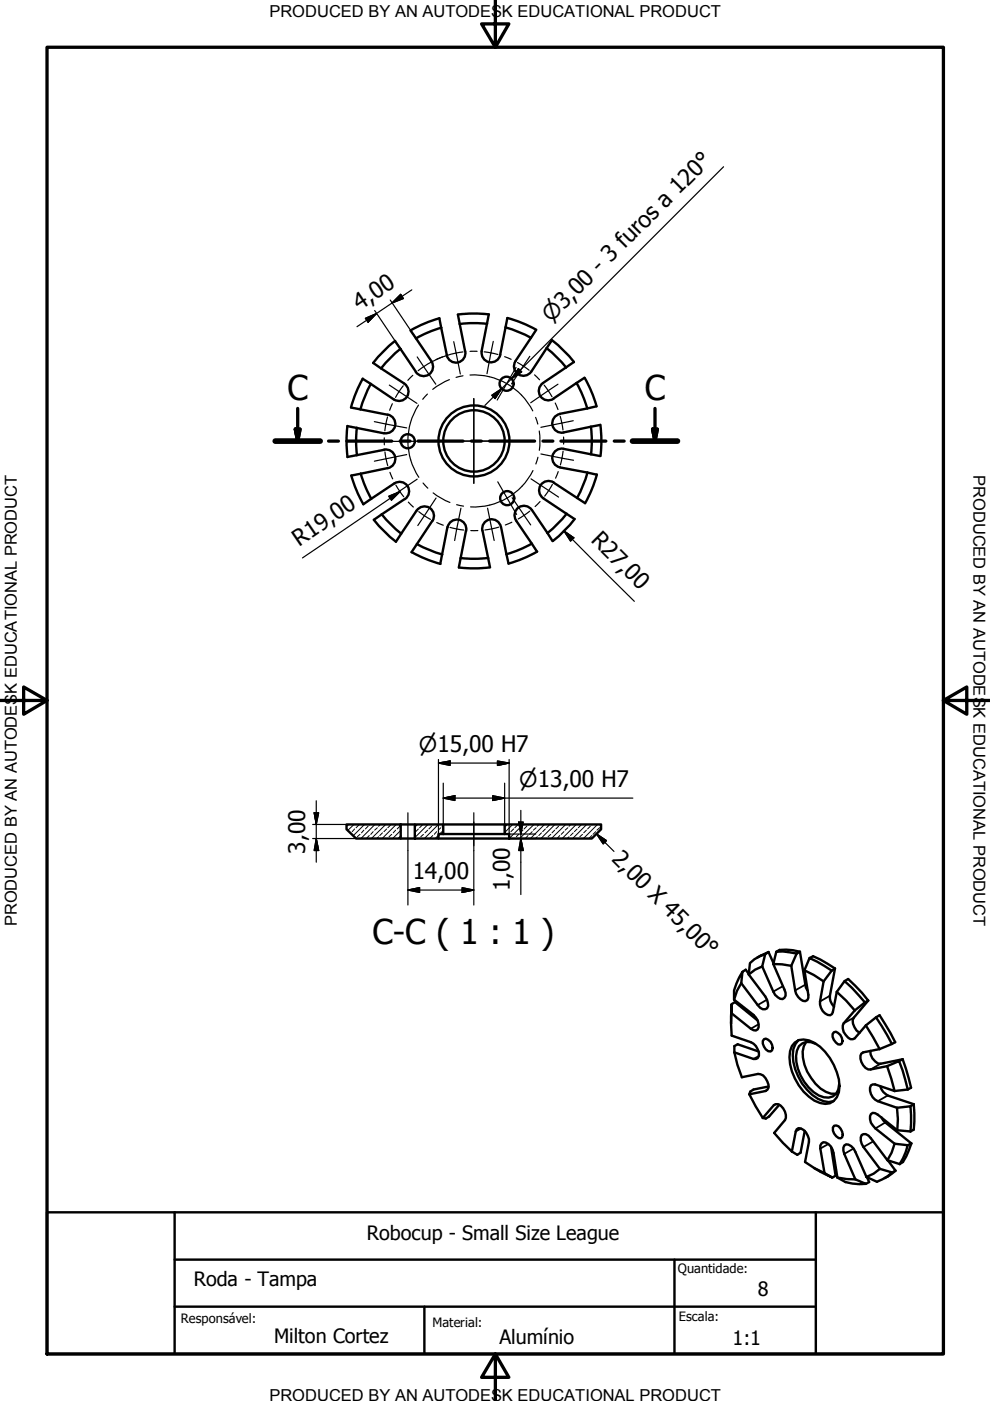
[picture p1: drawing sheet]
<svg xmlns="http://www.w3.org/2000/svg" width="210mm" height="297mm" viewBox="0 0 210 297" stroke-linecap="round" stroke-linejoin="round" font-family="sans-serif">
<!-- layer: Visible (ISO) -->
<g fill="none" stroke="#000" stroke-width=".51">
<path d="M83.8 72.3l1.1 1.7M83.8 72.3a27 27 0 0 0-4.7 4.6l6.6 4.4M84.9 74l3.3 4.9M84.9 74a25 25 0 0 0-4.1 4.1M87.1 70.1l1.1 1.6M88.2 71.7l3.3 4.9a2 2 0 0 1-.6 2.8 2 2 0 0 1-2.7-.5M93.2 67.5l1.5 7.8M93.2 67.5a27 27 0 0 0-6.1 2.5M93.6 69.5a25 25 0 0 0-5.4 2.2M97.1 66.7l.4 2M97.5 68.7l1.1 5.8M98.6 74.5a2 2 0 0 1-1.5 2.3 2 2 0 0 1-2.4-1.5"/>
<path d="M103.3 68.6l-1.2 5.9M103.3 68.7a25 25 0 0 0-5.8 0M103.6 66.7l-.3 1.9M103.7 66.7a27 27 0 0 0-6.6 0M107.2 69.4a25 25 0 0 1 5.4 2.2M107.6 67.4l-1.5 7.8a2 2 0 0 1-2.4 1.6 2 2 0 0 1-1.6-2.4M107.6 67.4a27 27 0 0 1 6.1 2.5M112.6 71.6l-3.3 5a2 2 0 0 0 .6 2.7 2 2 0 0 0 2.7-.5l4.4-6.7a27.2 27.2 0 0 1 4.7 4.7M113.7 70l-1.1 1.6M115.9 73.8a25 25 0 0 1 4.1 4.1M120 77.9l-4.9 3.3a2 2 0 0 0-.5 2.8 2 2 0 0 0 2.8 .5M121.7 76.8l-1.7 1.1"/>
<path d="M75.7 90.7a25 25 0 0 0 0 5.8M78.6 81.4l-1.7-1.1a27 27 0 0 0-2.5 6.1l7.8 1.5M78.6 81.4a25 25 0 0 0-2.2 5.4M81.4 95.3a2 2 0 0 1 2.4 1.6 2 2 0 0 1-1.6 2.4M82.2 87.9a2 2 0 0 1 1.6 2.4 2 2 0 0 1-2.4 1.5l-7.7-1.5a26.6 26.6 0 0 0 0 6.6l7.8-1.5M82.2 99.2l-7.7 1.6a27 27 0 0 0 2.5 6.1l6.6-4.4M85.7 81.3a2 2 0 0 1 .6 2.8 2 2 0 0 1-2.8 .6l-4.9-3.3M118.7 87.8a2 2 0 0 0-1.6 2.3 2 2 0 0 0 2.4 1.6M118.7 99.1l7.8 1.5M119.5 95.1a2 2 0 0 0-2.4 1.6 2 2 0 0 0 1.6 2.4M119.5 95.2l7.8 1.5M122.2 81.2l-4.9 3.3"/>
<path d="M122.3 81.2a25 25 0 0 1 2.2 5.4M123.9 80.1l-1.7 1.1M123.9 80.1a27 27 0 0 1 2.6 6.1M125.3 90.5l2-.4a27 27 0 0 1 0 6.6M125.3 90.5l-5.8 1.2M125.3 90.5a25 25 0 0 1 0 5.8M126.4 86.2l-7.7 1.5M76.5 100.4a25 25 0 0 0 2.2 5.4M81 109.1a25 25 0 0 0 4.1 4.1M83.6 102.5a2 2 0 0 1 2.8 .5 2 2 0 0 1-.5 2.8l-6.7 4.4a28.4 28.4 0 0 0 4.7 4.7l4.4-6.6M87.3 117.1a27 27 0 0 0 6.1 2.5M88.3 108.3a2 2 0 0 1 2.8-.6 2 2 0 0 1 .6 2.8"/>
<path d="M88.4 115.4l-1.2 1.7M88.4 115.4a25 25 0 0 0 5.4 2.2M91.6 110.5l-3.2 4.9M94.9 111.7l-1.6 7.9M94.9 111.8a2 2 0 0 1 2.4-1.6 2 2 0 0 1 1.5 2.3M98.8 112.5l-1.5 7.8M102.3 112.5l1.6 7.8a27 27 0 0 1-6.6 0M103.5 118.3a25 25 0 0 1-5.8 0M106.2 111.7a2 2 0 0 0-2.4-1.6 2 2 0 0 0-1.5 2.4M106.2 111.7l1.2 5.8M109.4 110.3l4.5 6.7M112.8 108.1a2 2 0 0 0-2.8-.5 2 2 0 0 0-.6 2.8"/>
<path d="M112.8 115.3a25 25 0 0 1-5.4 2.2M112.8 108.1l3.3 4.9M113.9 116.9a27 27 0 0 1-6.1 2.6l-.4-2M116.1 113l1.1 1.7M117.4 102.3a2 2 0 0 0-2.8 .6 2 2 0 0 0 .6 2.7l4.9 3.4M117.4 102.3l6.6 4.4M120.1 109l1.7 1M120.2 108.9a25 25 0 0 1-4.1 4.1M121.8 110a27 27 0 0 1-4.6 4.7M124.6 100.2a25 25 0 0 1-2.2 5.4M126.6 100.6a27 27 0 0 1-2.5 6.1M73.5 174.8h11.5v3h-9.5l-2-2z"/>
<path d="M85 177.8h2.9M85 174.8h2.9M87.9 174.8h6.1v2h-1v1h-5.1zM93 177.8h14.9M94 176.8h13M94 174.8h13M107 174.8h20.4v1l-1.9 2h-17.6v-1h-.9zM155.8 212.5l4.8 3.8M158.1 205.6l.6 .9M158.7 206.6l1.4-1 1.5-.7 2.4 5.3a2.44 2.44 0 0 0 1.9 1.6 1.29 1.29 0 0 0 .4-2l-2.3-5.4 1.8 .1 2 .3 .8 5.2a2.72 2.72 0 0 0 2.2 2.3l.4-.3 .2-.4v-.7l-.8-5.2 2 1 2 1.4-.7 4.2a2.57 2.57 0 0 0 2.1 3l.4-.3 .2-.4 .8-4.3 2 1.8 1.8 2.1-2.3 2.8a2.65 2.65 0 0 0 1.4 3.3h.5l.4-.2 2.4-2.7 2.9 5-3.5 .7a1.4 1.4 0 0 0-.4 2.1 2.03 2.03 0 0 0 2 1.5l3.5-.7 1.6 5.3-4.2-1.4h-.5a1.4 1.4 0 0 0-.3 2.1l.3 .6 1.1 .9 4.1 1.4 .2 2.4-.2 2.3-4.1-3.3-.6-.3h-.5a1.45 1.45 0 0 0-.3 2l.9 1.3 4.1 3.2-.7 1.9-.8 1.6-3.5-4.7a1.33 1.33 0 0 0-2-.6 2.44 2.44 0 0 0 .4 2.5l3.5 4.6-1.4 1-1.5 .7-2.3-5.3a2.25 2.25 0 0 0-2-1.6 1.4 1.4 0 0 0-.4 2.1l2.4 5.3h-1.9l-2-.3-.8-5.2a2.53 2.53 0 0 0-2.1-2.3l-.4 .2-.3 .5v.6l.9 5.2-2.1-1-2-1.3 .8-4.3a2.67 2.67 0 0 0-2.2-2.9l-.4 .2-.2 .5-.8 4.2-1.9-1.8-1.9-2.1 2.3-2.7a2.71 2.71 0 0 0-1.4-3.4h-.5l-.4 .2-2.4 2.7-2.8-5 3.4-.7a1.29 1.29 0 0 0 .4-2 2.03 2.03 0 0 0-2-1.6l-3.4 .7-1-2.7-.6-2.6 4.1 1.4h.5a1.29 1.29 0 0 0 .4-2l-.4-.7-1.1-.8-4.1-1.4v-4.8l4.1 3.3 .6 .3 .5 .1a1.45 1.45 0 0 0 .4-2.1l-.9-1.2-4.2-3.3 .7-1.9 .9-1.5 3.5 4.6a1.33 1.33 0 0 0 1.9 .7 2.44 2.44 0 0 0-.4-2.5zM161.3 202.6l1.6-.7 1.1 2.4M165.3 201.4l2.8 .1 1.5 .3 1.2 7 .4 1.2"/>
<path d="M172.4 202.7l1.5 .7 3.1 1.9-1 5.8a2.87 2.87 0 0 0 .8 2.4M176.8 218.9l.4-.2a2.02 2.02 0 0 1 1.3 2.5l-.3 .3a2.01 2.01 0 0 1-1.7-2.2zM179.8 207.6l3 2.9 1.3 1.6-3.1 3.7a2.49 2.49 0 0 0 1.2 3.2M186.5 215.3l3.3 5.7M156.4 221.4l4.4 1.5M162 220.3l.4-.1a1.98 1.98 0 0 1 1.3 2.5l-.3 .2a1.9 1.9 0 0 1-1.7-2.2zM162.9 230.4l-3.1 .6M165.2 234.2l-2.1 2.5M168.5 221a3.5 3.5 0 0 1 4.2 .1 11.8 11.8 0 0 1 5.3 9.2 3.3 3.3 0 0 1-3.1 3.7 8.8 8.8 0 0 1-6.4-5.4 8.4 8.4 0 0 1-.6-6.8zM170.6 239.8l-.9 4.6M170.9 220.9a5.1 5.1 0 0 0-.3 4.8 9 9 0 0 0 5.6 6.2h1M173 221.3a2.71 2.71 0 0 0-2.9-.1 2.71 2.71 0 0 0-1.3 2.7 9.9 9.9 0 0 0 4.8 8.4 2.74 2.74 0 0 0 4.1-1.3l.2-1.1"/>
<path d="M176.8 238.7a1.42 1.42 0 0 1 1.8 1.3l.1 .6-.1 .5-.4 .2a2.02 2.02 0 0 1-1.6-2.2zM184.5 222.8a3 3 0 0 0 1.6 2.7h.6l4.7-.9 1.8 6M186.6 230.3a3.2 3.2 0 0 0 1.6 2l5.5 1.8 .2 1.9-.2 3.5M186.9 236.9l.8 1.1 5.5 4.4-1 2.8-.7 1.2M176.2 243.2l1 6.1M183.8 249.6l.5 1M188.3 246l1.6 2.2-1.6 1.2"/>
<circle cx="86.5" cy="93.6" r="1.49"/>
<circle cx="100.5" cy="93.5" r="7.5"/>
<circle cx="100.5" cy="93.5" r="6.5"/>
<circle cx="107.4" cy="81.4" r="1.49"/>
<circle cx="107.5" cy="105.6" r="1.49"/>
</g>
<!-- layer: Visible Narrow (ISO) -->
<g fill="none" stroke="#000" stroke-width=".38">
<path d="M160.8 217.2l-1.6 .9M162.6 211.9l-1.9 1.2M166 209.1l-2 1.1M170.8 208.8l-2.2 1.2M176 211.1l-2.1 1.2M181 215.8l-2.1 1.2M160.9 223.9l-1.1 .6M162.7 231.1l-.4 .2M164.5 234.1l-.4 .2M169.9 239.3l-1.2 .6M186.7 225.5l-2.1 1.2M187.7 238l-2.1 1.3"/>
<path d="M188.2 232.3l-2.1 1.2M175.6 242.6l-1.7 .9M181 243.5l-2 1.2M185.2 242l-2.1 1.2"/>
</g>
<g fill="none" stroke="#000" stroke-width=".51">
<path d="M155.1 214.8v-1.9l-.1 4.1M155.8 212.5l-.7 .4M157.2 208.5l.2-2.5-.7 1.2-1.1 2.8v1.9M158.1 205.6l-.7 .4M161.3 202.6l-.7 .4M161.6 204.9l.6-2.6-2.2 1.1-1 .8-.3 2.4M162.9 201.9l-.7 .4M165.3 201.4l-.7 .4M168.9 202.2l-2.9-.5-1.4 .1-.6 2.6M168.9 202.2l-1.1 2.6M169.6 201.8l-.7 .4M170.6 205.7l1-2.6 1.6 .8 3.1 1.9"/>
<path d="M172.4 202.7l-.8 .4M176.3 205.8l-1.7 2.3M177 205.3l-.7 .5M177.4 210.3l1.7-2.3 1.5 1.4 2.8 3.1M179.8 207.6l-.7 .4M183.4 212.5l-2.2 1.7M183.6 217.4l2.1-1.7 3.4 5.6M184.1 212.1l-.7 .4M186.5 215.3l-.8 .4M156.4 221.4l-.7 .4v1.3M159.8 231l-.7 .4-.2 .6M163.1 236.7l-.7 .5-.7-.2"/>
<path d="M169.3 220.5a4.8 4.8 0 0 0-1.1 4.7 10.9 10.9 0 0 0 6.4 8.3l1.1 .2 1-.2M188.1 226l2.5-1 .8 2 1.1 4M189.1 221.3l-2.6 1.1M189.8 221l-.7 .3M190.2 234.9l2.8-.3 .2 1.8-.2 3.5M190.2 239.6l2.8 .3M191.4 224.6l-.8 .4M192.5 231l-2.8 .3M193.2 230.6l-.7 .4M193.7 239.5l-.7 .4M193.7 234.1l-.7 .5M167.9 244.1l1.1 .7 .7-.4"/>
<path d="M172.6 247.6l3.9 2.1-1.7-1M177.2 249.3l-.7 .4M177.5 249.7a8.8 8.8 0 0 0 6.1 1.3l-2.2-1M184.3 250.6l-.7 .4M186.6 247.8l2.6 .8-1 .8-2.3 1.2-2.2-1.1M188.2 246l2.6 .8M188.3 249.4l-.7 .4M189.7 242.5l2.8 .3-1 2.8-.7 1.2M189.9 248.2l-.7 .4M191.5 246.4l-.7 .4M193.2 242.4l-.7 .4"/>
</g>
<!-- layer: Section Line (ISO) -->
<g fill="none" stroke="#000" stroke-width=".7">
<path d="M58.4 93.5h9.5M62.6 91h1l-.5 2.5zM63.1 86.6v6.9M69.7 93.5h2.1M73.5 93.5h9.6M84.8 93.5h2.1M88.6 93.5h9.6M99.9 93.5h2.1M103.8 93.5h9.5M115.1 93.5h2.1M118.9 93.5h9.6M130.2 93.5h2.1"/>
<path d="M134.1 93.5h9.5M138.4 91h1l-.5 2.5zM138.9 86.6v6.9"/>
</g>
<path d="M58.4 93.5h9.5M134.1 93.5h9.5" fill="none" stroke="#000" stroke-width="1.2"/>
<path d="M62.6 91l.5 2.5zM62.6 91h1l-.5 2.5zM138.4 91l.5 2.5zM138.4 91h1l-.5 2.5z" fill="#000" stroke="#000" stroke-width=".7"/>
<!-- layer: Border (ISO) -->
<path d="M10 10h190v277.1h-190zM105 0v10l-2.9-4.9h5.8l-2.9 4.9M0 148.5h10l-5-2.8v5.7l5-2.9M200 148.5l5 2.9v-5.7l-5 2.8h10M105 287.1l2.9 4.9h-5.8l2.9-4.9v9.9" fill="none" stroke="#000" stroke-width=".7"/>
<!-- layer: Title (ANSI) -->
<path d="M10 257h190v30.1h-190zM37 257v30.1M173 257v30.1M37 277h136M37 267.1h136M90 277v10.1M143 267.1v20" fill="none" stroke="#000" stroke-width=".51"/>
<!-- layer: Hatch (ISO) -->
<g fill="none" stroke="#000" stroke-width=".21">
<path d="M73.9 174.8l-.4 .4M74.4 176.6h-.1M75.1 174.8l-1.4 1.3M75.2 175.8l-.5 .5M75.5 177.7l-.1 .1M76.1 174.9l-.6 .6M76.3 176.9l-.5 .5M77.2 176l-.6 .6M77.3 174.8l-2.4 2.4M78 175.2l-.5 .6M78.3 177.2l-.6 .5M78.4 174.8l-.1 .1"/>
<path d="M79.1 176.3l-.5 .6M79.5 174.8l-3 3M80 175.5l-.6 .5M80.3 177.4l-.4 .4M80.6 174.8l-.3 .4M81.1 176.6l-.6 .6M81.8 174.8l-3.1 3M82 175.8l-.6 .5M82.2 177.7l-.1 .1M82.8 174.9l-.6 .6M83.1 176.9l-.6 .5M83.9 176l-.5 .6"/>
<path d="M84 174.8l-3 3M84.8 175.2l-.6 .6M85 176.1l-1.8 1.7M85 177.2l-.5 .5M88.5 174.8l-.6 .6M88.7 175.8l-.6 .5M89 177.7l-.1 .1M89.5 174.9l-.5 .6M89.8 176.9l-.6 .5M90.7 176l-.6 .6M90.7 174.8l-2.8 2.8M91.5 175.2l-.6 .6"/>
<path d="M91.8 177.2l-.6 .5M91.9 174.8l-.1 .1M92.6 176.3l-.5 .6M93 177.1l-.7 .7M93 174.8l-3 3M93.5 175.5l-.6 .5M94 176.1l-.8 .7M94 174.9l-.3 .3M107.6 174.8l-.4 .4M108.1 176.6l-.3 .2M108.7 174.8l-1.7 1.7M108.9 175.8l-.6 .5"/>
<path d="M109.2 177.7l-.1 .1M109.7 174.9l-.5 .6M110 176.9l-.5 .5M110.9 176l-.6 .6M110.9 174.8l-3 3M111.7 175.2l-.6 .6M112 177.2l-.6 .5M112.1 174.8l-.1 .1M112.8 176.3l-.5 .6M113.2 174.8l-3 3M113.7 175.5l-.6 .5M113.9 177.4l-.4 .4"/>
<path d="M114.3 174.8l-.4 .4M114.8 176.6l-.6 .6M115.4 174.8l-2.9 3M115.6 175.8l-.5 .5M115.9 177.7l-.1 .1M116.5 174.9l-.6 .6M116.8 176.9l-.6 .5M117.6 176l-.6 .6M117.7 174.8l-3 3M118.4 175.2l-.5 .6M118.7 177.2l-.5 .5M118.8 174.8l-.1 .1"/>
<path d="M119.6 176.3l-.6 .6M120 174.8l-3.1 3M120.4 175.5l-.6 .5M120.6 177.4l-.3 .4M121 174.8l-.4 .4M121.5 176.6l-.5 .6M122.2 174.8l-3 3M122.4 175.8l-.6 .5M122.6 177.7v.1M123.2 174.9l-.6 .6M123.5 176.9l-.6 .5M124.3 176l-.5 .6"/>
<path d="M124.4 174.8l-3 3M125.2 175.2l-.6 .6M125.5 177.2l-.6 .5M125.5 174.8v.1M126.3 176.3l-.6 .6M126.7 174.8l-3 3M127.1 175.5l-.5 .5M127.4 175.1v.1"/>
</g>
<!-- layer: Center Mark (ISO) -->
<g fill="none" stroke="#000" stroke-width=".25">
<path d="M88.5 75.7l3.9 5.8M96.2 72.4l1.4 6.9M104.6 72.4l-1.3 6.8M109.4 77.9l-4 6.9M112.3 75.6l-3.8 5.8M79.4 89.4l6.8 1.3M82.5 81.6l5.9 3.9M86.2 96.4l-6.8 1.4M90.5 93.5l-8 .1M91.4 93.5h18.1M100.5 84.5v18M114.7 96.3l6.9 1.3"/>
<path d="M118.3 81.5l-5.8 3.9M121.5 89.2l-6.8 1.4M88.5 101.6l-5.9 3.9M92.5 105.6l-3.9 5.8M97.7 107.7l-1.3 6.9M103.4 107.7l1.4 6.9M105.5 102.2l4 6.9M108.6 105.5l3.9 5.8M112.6 101.5l5.8 3.9"/>
</g>
<!-- layer: Centerline (ISO) -->
<g fill="none" stroke="#000" stroke-width=".25">
<path d="M87.5 79.6l-1 1M93.9 75.7l-3 1.3-2.2 1.6M98.2 74.6l-2.8 .6-3 1.1M98.2 79.7l-1.5 .3M99.7 79.5a14 14 0 0 1 13.3 7.6M101.2 74.5h-1.5M102.7 74.6l2.9 .6M107 75.6l1.4 .6M109.7 76.9l2.5 1.6M113.3 79.5l1.1 1M81.5 92.8v1.5M81.6 95.8l.6 2.9"/>
<path d="M82.2 88.4l-.6 2.9M83.2 85.6l-.6 1.4M85.5 81.8l-1.6 2.5M88.7 85.9a14 14 0 0 0 .1 15.3M90.6 83.6l-1 1.1M95.3 80.5l-1.6 .7-2 1.4M113 99.8a14 14 0 0 1-13.2 7.7M113.6 88.5l.4 1.4M114.1 96.9l-.5 1.5M114.3 91.4l.2 2.3-.2 1.8M115.4 81.7l1.6 2.4M117.7 85.5l.6 1.3"/>
<path d="M118.4 100l-.6 1.4M118.8 88.3l.6 2.9M119.4 95.7l-.6 2.9M119.5 92.7v1.5M82.7 100.1l.6 1.4M83.9 102.9l1.7 2.4M86.6 106.5l1 1M88.8 108.5l2.5 1.6M89.7 102.4l1 1.1M91.8 104.5l1.5 1 2.1 1M92.6 110.8l1.4 .6M95.4 111.8l2.9 .6"/>
<path d="M96.8 107l1.5 .3M101.3 112.5h-1.5M105.7 111.8l-2.9 .6M108.5 110.7l-1.4 .6M112.3 108.4l-2.4 1.6M114.5 106.3l-1 1.1M117.1 102.7l-1.6 2.5M86.5 172.3v8M100.5 174.3v6M100.5 172.3v7"/>
</g>
<!-- layer: Dimension (ISO) -->
<g fill="none" stroke="#000" stroke-width=".25">
<path d="M153.4 35.4l-44.9 44.9M77.5 67.5l2.3-1-1.8 1.8zM79.4 65.8l5.5 8.2M82.7 63.6l5.5 8.1M83.1 64.2l1.9-1.8 .5 .9zM87.3 61.5l-11.6 7.8M109.9 78.2l.7 .7-2.1 1.4zM110.2 78.5l-7.4 7.5M104.3 83.8l2.1-1.4-1.4 2.1zM82.4 105.2l2.4-.9-1.8 1.7zM84.8 104.3l-20.7 14M119.6 112.6l2.1 1.4-.7 .7z"/>
<path d="M119.6 112.6l14.9 14.9M66.3 177.8h9.2M66.3 174.8h7.2M66.6 172.3h1l-.5 2.5zM67.1 177.8l.5 2.5h-1zM67.1 169.8v13M93 161.8l2.4-.5v1zM93 161.8h14.9M93 161v16.8M94 169.2l2.5-.5v1zM94 169.2h40.2M94 166v10.8"/>
<path d="M104.5 168.7l2.5 .5-2.5 .5zM105.5 161.3l2.4 .5-2.4 .5zM107 166v10.8h6.6M107.9 161v16.8h5.7M110 174.3h.9l-.5 2.5zM110.4 177.8l.5 2.5h-.9zM110.4 171.8v17.9M86.5 188.7l2.5-.5v1zM86.5 188.7h14M86.5 180.3v11.6M98 188.2l2.5 .5-2.5 .5zM100.5 180.3v11.6"/>
</g>
<g fill="#000" stroke="#000" stroke-width=".25">
<path d="M79.8 66.5l-1.8 1.8zM77.5 67.5l2.3-1-1.8 1.8zM83.1 64.2l1.9-1.8zM83.1 64.2l1.9-1.8 .5 .9zM109.9 78.2l-1.4 2.1zM109.9 78.2l.7 .7-2.1 1.4zM106.4 82.4l-1.4 2.1zM104.3 83.8l2.1-1.4-1.4 2.1zM83 106l1.8-1.7zM82.4 105.2l2.4-.9-1.8 1.7zM119.6 112.6l2.1 1.4zM119.6 112.6l2.1 1.4-.7 .7z"/>
<path d="M66.6 172.3l.5 2.5zM66.6 172.3h1l-.5 2.5zM93 161.8l2.4-.5zM93 161.8l2.4-.5v1zM94 169.2l2.5-.5zM94 169.2l2.5-.5v1zM104.5 169.7l2.5-.5zM104.5 168.7l2.5 .5-2.5 .5zM105.5 162.3l2.4-.5zM105.5 161.3l2.4 .5-2.4 .5zM110 174.3l.4 2.5zM110 174.3h.9l-.5 2.5z"/>
<path d="M67.1 177.8l.5 2.5zM67.1 177.8l.5 2.5h-1zM86.5 188.7l2.5-.5zM86.5 188.7l2.5-.5v1zM98 189.2l2.5-.5zM98 188.2l2.5 .5-2.5 .5zM110.4 177.8l.5 2.5zM110.4 177.8l.5 2.5h-.9z"/>
</g>
<!-- layer: Symbol (ISO) -->
<path d="M126.5 176.8l2.1 1.4-.7 .7zM126.5 176.8l3.7 3.7" fill="none" stroke="#000" stroke-width=".25"/>
<path d="M126.5 176.8l2.1 1.4zM126.5 176.8l2.1 1.4-.7 .7z" fill="#000" stroke="#000" stroke-width=".25"/>
<g font-size="7.2">
<text x="61" y="84.9">C</text>
<text x="136.7" y="84.9">C</text>
<text x="79" y="200.1">C-C ( 1 : 1 )</text>
</g>
<g font-size="4.8">
<text x="76.3" y="66" transform="rotate(-34 76.3 66)">4,00</text>
<text x="63.4" y="115.9" transform="rotate(-34 63.4 115.9)">R19,00</text>
<text x="125.1" y="114.7" transform="rotate(45 125.1 114.7)">R27,00</text>
<text x="64.7" y="181" transform="rotate(-90 64.7 181)">3,00</text>
<text x="129.5" y="182.3" transform="rotate(45 129.5 182.3)">2,00 X 45,00°</text>
<text x="87.5" y="186.3">14,00</text>
<text x="108.1" y="188.9" transform="rotate(-90 108.1 188.9)">1,00</text>
</g>
<g font-size="4.6">
<text x="116.8" y="68.6" transform="rotate(-45 116.8 68.6)">⌀3,00 - 3 furos a 120°</text>
<text x="88.8" y="159.4">⌀15,00 H7</text>
<text x="110.1" y="166.8">⌀13,00 H7</text>
</g>
<g font-size="4.2">
<text x="77.8" y="262.9">Robocup - Small Size League</text>
<text x="41.1" y="272.7">Roda - Tampa</text>
<text x="160.7" y="274.7">8</text>
<text x="58.1" y="284.8">Milton Cortez</text>
<text x="105.9" y="285">Alumínio</text>
<text x="155.3" y="285.1">1:1</text>
</g>
<g font-size="3.5">
<text x="57.1" y="3.6">PRODUCED BY AN AUTODESK EDUCATIONAL PRODUCT</text>
<text x="206.4" y="100.7" transform="rotate(90 206.4 100.7)">PRODUCED BY AN AUTODESK EDUCATIONAL PRODUCT</text>
<text x="3.6" y="196.4" transform="rotate(-90 3.6 196.4)">PRODUCED BY AN AUTODESK EDUCATIONAL PRODUCT</text>
<text x="57.1" y="297">PRODUCED BY AN AUTODESK EDUCATIONAL PRODUCT</text>
</g>
<g font-size="2.7">
<text x="143.7" y="269.9">Quantidade:</text>
<text x="38.4" y="280.6">Responsável:</text>
<text x="91.7" y="281.3">Material:</text>
<text x="144" y="280">Escala:</text>
</g>
</svg>
